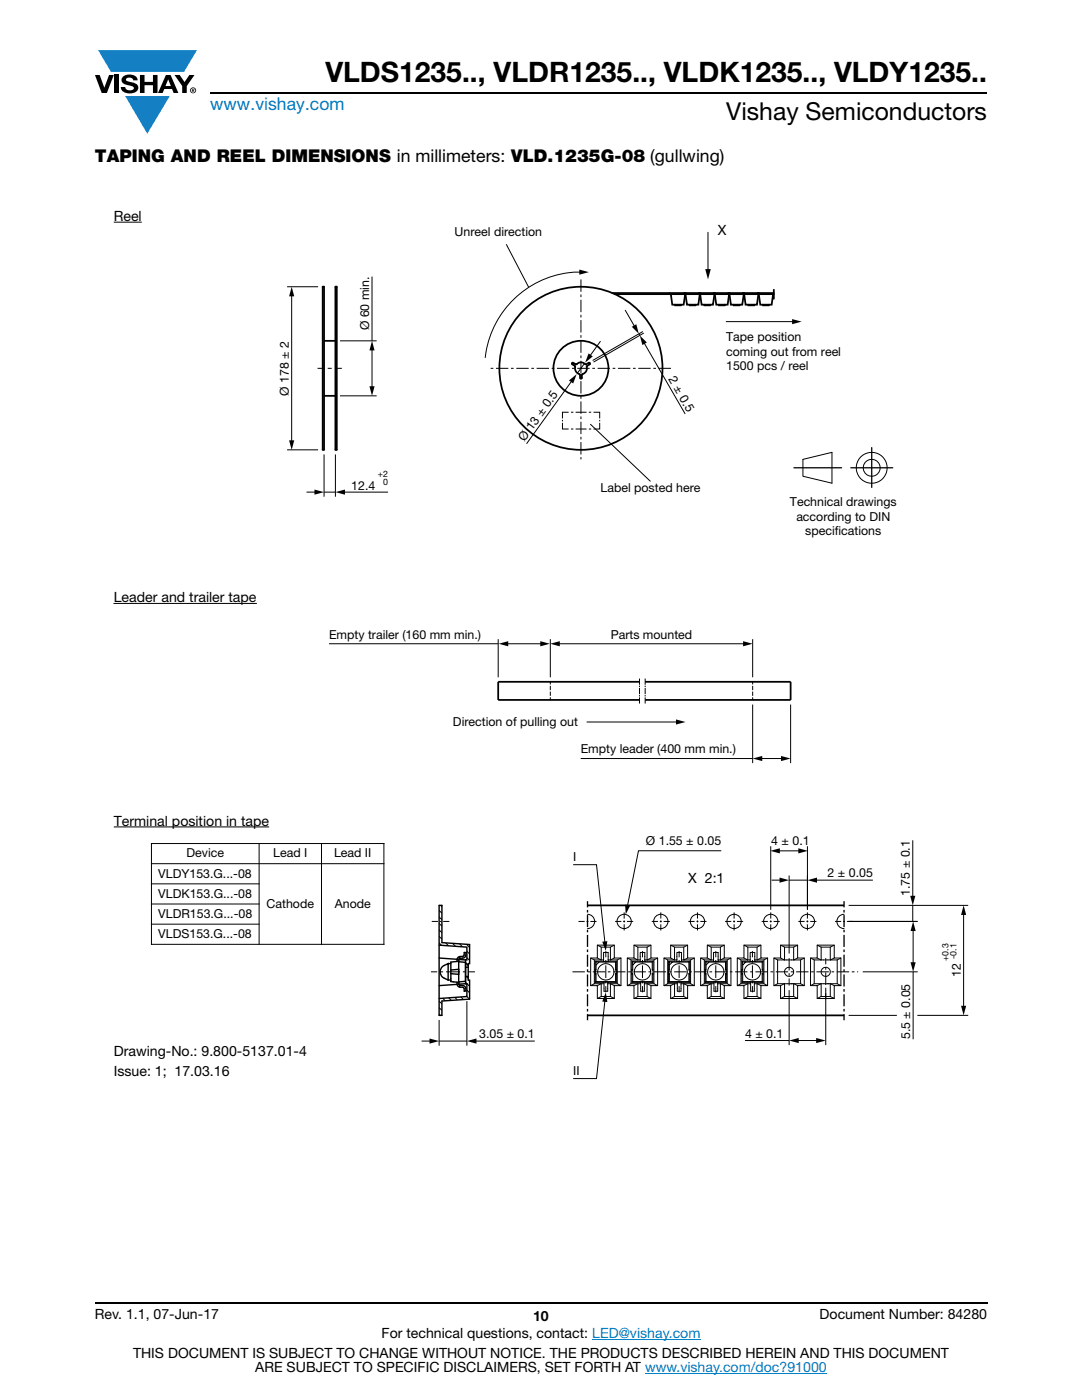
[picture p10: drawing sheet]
<svg xmlns="http://www.w3.org/2000/svg" width="216mm" height="279mm" viewBox="0 0 216 279" stroke-linecap="round" stroke-linejoin="round" font-family="sans-serif">
<g fill="#147fc3">
<path d="M19.6 10h19.7l-2.6 4.3h-1.1h-13.5z"/>
<path d="M25 19.2h8.9l-4.5 7.5z"/>
</g>
<g fill="#000">
<path d="M18.9 15h1l.9 2.5 1-2.5h.9l-1.4 3.6h-1zM22.9 15h.9v3.6h-.9zM24.6 15.3a2.1 2.1 0 0 1 2.8 .3l.1 .4h-.9a.79 .79 0 0 0-.7-.5 .79 .79 0 0 0-.8 .4l.3 .3 1 .2a1.08 1.08 0 0 1 1.2 1 1.08 1.08 0 0 1-1.1 1.2 1.73 1.73 0 0 1-2.4-1.2h.9a.96 .96 0 0 0 .8 .6 .96 .96 0 0 0 .9-.4 1.31 1.31 0 0 0-1.2-.6 1.03 1.03 0 0 1-1.1-.6 1.03 1.03 0 0 1 .2-1.1zM27.9 15h.9v1.3h1.7v-1.3h.9v3.6h-.9v-1.6h-1.7v1.6h-.9zM34.8 15h1.1l.9 1.4 1-1.4h1l-1.5 2.2v1.4h-.9v-1.4z"/>
<path d="M33.6 15.9l.5 1.3h-1.1zM33.1 15l-1.6 3.6h1l.3-.8h1.5l.3 .8h1l-1.6-3.6z"/>
<path d="M38.4 17.8h.2v.2h-.2zM38.3 17.7v.7h.1v-.3l.4 .3-.2-.3 .2-.2-.1-.2z"/>
<path d="M38.1 18a.46 .46 0 0 1 .9 0 .46 .46 0 0 1-.9 0zM37.9 18a.6 .6 0 0 0 1.2 0 .6 .6 0 0 0-1.2 0z"/>
</g>
<path d="M42 18.6h155M18.9 260h178.1" fill="none" stroke="#000" stroke-width=".36"/>
<path d="M118.2 267.3h21.5M128.7 274h36.3" fill="none" stroke="#007ec4" stroke-width=".2"/>
<path d="M22.7 41.7h170.5v173.6h-170.5z" fill="#fff"/>
<g fill="none" stroke="#000" stroke-width=".2">
<path d="M22.7 44.3h5.6zM57.3 57.2h6.2M58.2 58.8v29.4M74.2 55.2v12.8M101 48.8l4.5 8.6M115.9 54.3a19.2 19.2 0 0 0-19.1 17.1M141.3 46.4v7.7M63.4 73.5h1.2M67 73.5h1.2M67.8 79h7.4M67.8 68h7.4M74.2 69.6v7.8"/>
<path d="M114.2 75.9l-9.1 12.7M116.6 72.5l-1.4 2M119.8 68.1l-2.1 3M124.7 61.9l2 3.4M127.5 66.6l.2 .3M128.3 66.2l-10 5.7M128.4 68.3l8.3 14.3M128.5 66.5l-10.1 5.8M144.9 64.2h13.5M57.3 89.8h6.2M61.2 98.2h1.9M64.7 90.7v8.4"/>
<path d="M64.7 98.2h2.2M66.9 90.7v8.4M68.5 98.2h8.9M112.2 84.4v1.2h1.3M113.5 82.3h-1.3v1.2M117.8 84.7l12 11.3M118.4 82.3h1.3v1.2M119.7 84.4v1.2h-1.3M160.2 91.7l5.8-1.4v6.1l-5.8-1.4zM22.7 120.4h28.5zM65.7 128.5h33.7M99.4 127.6v7.6"/>
<path d="M101.1 128.5h7.1M109.8 127.6v7.6M109.8 136.1v.5M109.8 139.2v.5M111.4 128.5h37.2M127.6 135.4v1.3M127.6 139.2v1.2M128.7 135.4v1.3M128.7 139.2v1.2M150.2 136.1v.5M150.2 127.6v7.6M150.2 139.2v.5"/>
<path d="M115.9 151.4h34.3M117.1 144.1h18.1M150.2 140.6v11.7M151.7 151.4h4.5M157.8 140.6v11.7M22.7 165h31zM30.2 168.3h46.4v20.2h-46.4zM30.2 172.4h46.4M30.2 176.4h21.5M51.7 168.3v20.2M64.2 168.3v20.2M114.4 172.6h4.6l1.7 15.6"/>
<path d="M143.9 169.8h-16.5l-2.2 11.2M153.8 168.9v12.7M154 175.7h1.9M155.3 169.8h4.3M157.5 174.7v15.6M157.5 175.7h3.6M161.1 168.9v12.7M162.7 175.7h11.5M182.1 167.7v11.4M30.2 180.4h21.5M30.2 184.4h21.5M86 194h1.2"/>
<path d="M86.2 183.9h1.2M87.6 185.6l.6 .5M87.6 186.9l.6 .5M87.6 188.2l.5 .5M87.6 181.7l.6 .6M87.6 183l.6 .6M87.6 184.3l.6 .5M87.6 199.8l.6 .6M87.9 180.7l.3 .3M88.3 199.2l.5 .5M88.4 183.9h1.3M88.9 188.2l.6 .6"/>
<path d="M89.5 199.1l.6 .6M90.3 188.3l.6 .6M90.8 199l.5 .6M91.7 188.4l.6 .5M92 199l.5 .5M92.9 196l.8 .8M93 194.9l.4 .4M93.1 188.5l.6 .6M93.2 199.8v8.9M93.2 191.1l.5 .6M93.2 197.6l.5 .5M93.2 198.9l.5 .5"/>
<path d="M93.2 189.8l.5 .6M93.5 194h1.3M115.4 183.9h1.3M117.2 182.5a1.42 1.42 0 0 1 1.5 1.4 1.42 1.42 0 0 1-1.5 1.4M117.8 183.9h1.2M117.9 191.2l.7 .4h1.3M118.6 191.6v4.7l-.7 .4M118.6 196.3h1.9M118.8 191.8v4.3l.1-.2M118.8 196.1h1.7M118.8 193.6h.1l-.1-.2v1.1l.1-.2h-.1M118.9 192h.6l-.6 .6z"/>
<path d="M118.9 195.9h3.9M118.9 192.6v1M118.9 194.3v1.6M119.2 188.6l.8 .4v2.6M119.2 191.2l.7 .4M119.5 192h3.3M119.9 196.3l-.7 .4M119.9 191.6h.5M120 198.9h1.8M120 189h1.8M120 196.3v2.6l-.8 .4M120.4 191.8h-1.6l.1 .2"/>
<path d="M120.5 196h.8v1.8h-.8zM120.7 199.6l-1.7 15.7h-4.6M120.9 189.8v1.2M120.9 196.8v1.2M121.3 196l1.7 .1M121.3 196.3h.5M121.4 191.8h.1M121.4 191.6h.4M121.8 196.3v2.6M121.8 196.3h1.4l.7 .4h-1.3v2.6l-.8-.4M121.8 196.3l.8 .4M122.6 191.2l-.8 .4"/>
<path d="M122.6 188.6l-.8 .4v2.6M122.7 183.9h1.3M122.8 192v1.6M122.8 194.3v1.6M122.8 194.3h.2M122.8 193.6l.2-.2v.2zM122.8 195.9l.2 .2M123 193.6v.9l-.2-.2M123 191.8l-1.6 .1v-1.8h-1v1.8h1M123 191.8v1.6M123 191.8l-.2 .2M123 194.5v1.6"/>
<path d="M123.2 191.6v4.7M123.9 196.7v-5.5h-1.3v-2.6h-3.4v2.6h-1.3v5.5h1.3v2.6h3.4M123.9 191.2l-.7 .4h-1.4M124.5 182.1v1.2M124.5 184.5v1.2M125.1 183.9h1.2M125.2 191.2l.7 .4h1.3M125.9 191.6v4.7l-.7 .4M125.9 196.3h1.9M126.1 191.8v4.3l.2-.2M126.1 196.1h1.7M126.1 193.6h.2l-.2-.2v1.1l.2-.2h-.2"/>
<path d="M126.2 192h.6l-.5 .6zM126.3 192.6v1M126.3 194.3v1.6M126.3 195.9h3.8M126.5 188.6l.8 .4v2.6M126.5 191.2l.7 .4M126.5 196.7l.8-.4v2.6l-.8 .4M126.8 192h3.3M127.2 191.6h.5M127.3 189h1.8M127.7 191.8h-1.6l.1 .2M127.8 196h.8v1.8h-.8z"/>
<path d="M128.2 189.8v1.2M128.2 196.8v1.2M128.6 196l1.7 .1M128.6 196.3h.6M128.7 191.6h.5M128.7 191.8h.1M129.1 196.3v2.6M129.2 196.3h1.3l.7 .4h-1.3v2.6l-.8-.4h-1.8M129.2 196.3l.7 .4M129.9 191.2l-.7 .4M129.9 188.6l-.8 .4v2.6M130.1 183.9h1.2"/>
<path d="M130.1 194.3h.2M130.1 192v1.6M130.1 194.3v1.6M130.1 193.6l.2-.2v.2zM130.1 195.9l.2 .2M130.3 193.6v.9l-.2-.2M130.3 191.8l-1.6 .1v-1.8h-1v1.8h1M130.3 194.5h.1M130.3 191.8v1.6M130.3 194.5v1.6M130.3 191.8l-.2 .2M130.5 191.6v4.7"/>
<path d="M131.2 196.7v-5.5h-1.3v-2.6h-3.4v2.6h-1.3v5.5h1.3v2.6h3.4M131.2 191.2l-.7 .4h-1.3M131.9 182.1v1.2M131.9 184.5v1.2M132.4 183.9h1.3M132.5 191.2l.7 .4h1.4M133.2 191.6v4.7l-.7 .4M133.2 196.3h2M133.4 191.8v4.3l.2-.2M133.4 196.1h1.8M133.4 193.6h.2l-.2-.2v1.1l.2-.2h-.2M133.5 192h.7l-.6 .6z"/>
<path d="M133.6 195.9h3.9M133.6 192.6v1M133.6 194.3v1.6M133.8 188.6l.8 .4v2.6M133.8 191.2l.8 .4M134.2 192h3.3M134.6 191.6h.5M134.6 196.3l-.8 .4M134.6 198.9h1.8M134.6 189h1.8M134.6 196.3v2.6l-.8 .4M135.1 191.8h-1.7l.1 .2"/>
<path d="M135.2 196h.7v1.8h-.7zM135.5 189.8v1.2M135.5 196.8v1.2M135.9 196l1.7 .1M135.9 196.3h.6M136 191.6h.5M136 191.8h.1M136.4 196.3v2.6M136.5 196.3h1.3l.7 .4h-1.3v2.6l-.8-.4M136.5 196.3l.7 .4M137.2 191.2l-.7 .4M137.2 188.6l-.8 .4v2.6"/>
<path d="M137.4 183.9h1.2M137.5 193.6l.1-.2v.2zM137.5 195.9l.1 .2M137.5 194.3h.1M137.5 192v1.6M137.5 194.3v1.6M137.6 193.6v.9l-.1-.2M137.6 191.8l-1.6 .1v-1.8h-.9v1.8h.9M137.6 194.5h.1M137.6 191.8v1.6M137.6 194.5v1.6M137.6 191.8l-.1 .2"/>
<path d="M137.8 191.6v4.7M138.5 196.7v-5.5h-1.3v-2.6h-3.4v2.6h-1.3v5.5h1.3v2.6h3.4M138.5 191.2l-.7 .4h-1.3M139.2 182.1v1.2M139.2 184.5v1.2M139.7 183.9h1.3M139.8 191.2l.7 .4h1.4M140.5 191.6v4.7l-.7 .4M140.5 196.3h2M140.7 191.8v4.3l.2-.2M140.7 196.1h1.8M140.7 193.6h.2l-.2-.2v1.1l.2-.2h-.2"/>
<path d="M140.8 192h.7l-.6 .6zM140.9 195.9h3.9M140.9 192.6v1M140.9 194.3v1.6M141.1 188.6l.8 .4v2.6M141.1 191.2l.8 .4M141.5 192h3.3M141.9 191.6h.5M141.9 196.3l-.8 .4M141.9 198.9h1.9M141.9 189h1.8M141.9 196.3v2.6l-.8 .4"/>
<path d="M142.4 191.8h-1.7l.1 .2M142.5 196h.7v1.8h-.7zM142.8 189.8v1.2M142.8 196.8v1.2M143.2 196l1.7 .1M143.2 196.3h.6M143.3 191.6h.5M143.3 191.8h.1M143.7 196.3v2.6M143.8 196.3h1.3l.7 .4h-1.3v2.6l-.7-.4M143.8 196.3l.7 .4M144.5 191.2l-.7 .4"/>
<path d="M144.5 188.6l-.8 .4v2.6M144.7 183.9h1.2M144.8 195.9l.1 .2M144.8 194.3h.1M144.8 192v1.6M144.8 194.3v1.6M144.8 193.6l.1-.2v.2zM144.9 193.6v.9l-.1-.2M144.9 191.8l-1.6 .1v-1.8h-.9v1.8h.9M144.9 191.8v1.6M144.9 191.8l-.1 .2M144.9 194.5v1.6"/>
<path d="M145.1 191.6v4.7M145.8 196.7v-5.5h-1.3v-2.6h-3.4v2.6h-1.3v5.5h1.3v2.6h3.4M145.8 191.2l-.7 .4h-1.3M146.5 182.1v1.2M146.5 184.5v1.2M147.1 183.9h1.2M147.1 191.2l.8 .4h1.3M147.9 191.6v4.7l-.8 .4M147.9 196.3h1.9M148 191.8v4.3l.2-.2M148 196.1h1.8M148 193.6h.2l-.2-.2v1.1l.2-.2h-.2"/>
<path d="M148.2 192h.6l-.6 .6zM148.2 195.9h3.9M148.2 192.6v1M148.2 194.3v1.6M148.4 188.6l.8 .4v2.6M148.4 191.2l.8 .4M148.4 196.7l.8-.4v2.6l-.8 .4M148.8 192h3.3M149.2 191.6h.5M149.2 189h1.9M149.7 191.8h-1.7l.2 .2M149.8 196h.7v1.8h-.7z"/>
<path d="M150.1 189.8v1.2M150.1 196.8v1.2M150.5 196l1.7 .1M150.5 196.3h.6M150.6 191.6h.5M150.6 191.8h.1M151.1 196.3v2.6M151.1 196.3h1.3l.8 .4h-1.4v2.6l-.7-.4h-1.9M151.1 196.3l.7 .4M151.8 191.2l-.7 .4M151.8 188.6l-.7 .4v2.6M152 183.9h1.2"/>
<path d="M152.1 194.3h.1M152.1 192v1.6M152.1 194.3v1.6M152.1 193.6l.1-.2v.2zM152.1 195.9l.1 .2M152.2 193.6v.9l-.1-.2M152.2 191.8l-1.6 .1v-1.8h-.9v1.8h.9M152.2 194.5h.1M152.2 191.8v1.6M152.2 194.5v1.6M152.2 191.8l-.1 .2M152.4 191.6v4.7"/>
<path d="M153.2 196.7v-5.5h-1.4v-2.6h-3.4v2.6h-1.3v5.5h1.3v2.6h3.4M153.2 191.2l-.8 .4h-1.3M153.8 182.1v1.2M153.8 184.5v1.2M154.4 183.9h1.2M154.4 191.2l.8 .4h1.3M155.2 191.6v4.7l-.8 .4M155.2 196.3h3.2M155.8 188.6l.7 .4v2.6M155.8 191.2l.7 .4M156.5 191.6h1.9M156.5 196.3l-.7 .4"/>
<path d="M156.5 198.9h1.9M156.5 198.9l-.7 .4M156.5 196.3v2.6M156.5 189h1.9M157.5 197.6v11M158.4 196.3v2.6M158.4 196.3l.8 .4M158.4 196.3h1.3l.8 .4h-1.3v2.6l-.8-.4M159.2 191.2l-.8 .4M159.2 188.6l-.8 .4v2.6M159.3 183.9h1.2M159.7 191.6v4.7"/>
<path d="M160.5 196.7v-5.5h-1.3v-2.6h-3.4v2.6h-1.4v5.5h1.4v2.6h3.4M160.5 191.2l-.8 .4h-1.3M161.1 182.1v1.2M161.1 184.5v1.2M161.7 183.9h1.2M161.7 191.2l.8 .4h1.3M162.5 191.6v4.7l-.8 .4M162.5 196.3h3.2M163.1 188.6l.8 .4v2.6M163.1 191.2l.7 .4M163.8 191.6h1.9M163.8 196.3l-.7 .4"/>
<path d="M163.9 196.3v2.6M163.9 189h1.8M164.8 197.6v11M164.8 191.2v1.3M165.7 196.3v2.6M165.7 198.9h-1.9l-.7 .4M165.7 196.3l.8 .4M165.7 196.3h1.4l.7 .4h-1.3v2.6l-.8-.4M166.5 191.2l-.8 .4M166.5 188.6l-.8 .4v2.6M166.6 183.9h1.3M167.1 191.6v4.7"/>
<path d="M167.8 196.7v-5.5h-1.3v-2.6h-3.4v2.6h-1.4v5.5h1.4v2.6h3.4M167.8 191.2l-.7 .4h-1.4M168.4 182.5a1.42 1.42 0 0 0-1.4 1.4 1.42 1.42 0 0 0 1.4 1.4M169.3 180.7h23.9M172.1 193.9h11M182.1 180.7v3.2M182.2 185.5v6.9M182.2 193.9v13.5M183.1 183.9h-14.1M192.3 182.3v18.8M84.1 207.8h2M87.6 203.6v5.1"/>
<path d="M87.6 202.4l.3 .2M87.6 201.1l.6 .6M87.6 207.8h5.6M94.7 207.8h12M148.7 207.7h8.8M159 207.7h4.2M169.3 202.6h9.7M183 202.6h10.2"/>
<circle cx="173.9" cy="93.4" r="1.68"/>
<circle cx="173.9" cy="93.4" r="3.1"/>
<circle cx="120.9" cy="194" r="1.63"/>
<circle cx="124.5" cy="183.9" r="1.43"/>
<circle cx="128.2" cy="194" r="1.63"/>
<circle cx="131.9" cy="183.9" r="1.43"/>
<circle cx="135.5" cy="194" r="1.63"/>
<circle cx="139.2" cy="183.9" r="1.43"/>
<circle cx="142.8" cy="194" r="1.63"/>
<circle cx="146.5" cy="183.9" r="1.43"/>
<circle cx="150.1" cy="194" r="1.63"/>
<circle cx="153.8" cy="183.9" r="1.43"/>
<circle cx="157.5" cy="193.9" r=".91"/>
<circle cx="161.1" cy="183.9" r="1.43"/>
<circle cx="164.8" cy="193.9" r=".91"/>
</g>
<path d="M158.4 93.4h9.5M169.8 93.4h8.3M173.9 89.3v8" fill="none" stroke="#000" stroke-width=".25"/>
<g fill="none" stroke="#000" stroke-width=".35">
<path d="M64.4 57.2v32.6M64.7 57.2v32.6M66.9 57.2v32.6M67.2 57.2v32.6M122.2 58.5h32.2M122.7 58.7h31.7M133.9 58.7l.2 2.1h2.3l.3-2.1M136.8 58.7l.3 2.1h2.2l.3-2.1M139.7 58.7l.3 2.1h2.3l.3-2.1M142.6 58.7l.3 2.1h2.3l.3-2.1M145.6 58.7l.2 2.1h2.3l.3-2.1M148.5 58.7l.3 2.1h2.2l.3-2.1"/>
<path d="M151.4 58.7l.3 2.1h2.3l.3-2.1M154.4 57.8v.7M154.4 58.7v.1M154.4 58.9v.7M64.7 68h2.2M64.7 79h2.2M114.1 72.5l.2-.1 .7 .3a1.29 1.29 0 0 1 1.9 0l.7-.3 .1 .1v.2l-.6 .4a1.46 1.46 0 0 1-1 1.7v.7l-.2 .1-.1-.1-.1-.7a1.49 1.49 0 0 1-.9-1.7l-.7-.4zM134.7 60.8v.1h1.2v-.1M137.6 60.8v.1h1.2v-.1M140.5 60.8l.1 .1h1.1v-.1M143.4 60.8l.1 .1h1.1l.1-.1M146.4 60.8v.1h1.2v-.1"/>
<path d="M149.3 60.8v.1h1.2v-.1M152.2 60.8v.1h1.2v-.1M127.6 136.1h-28.2v3.6h28.2M128.7 136.1h29.1v3.6h-29.1M117.2 180.7h51.2M117.2 202.6h51.2"/>
<circle cx="115.9" cy="73.5" r="16.3"/>
<circle cx="115.9" cy="73.5" r="5.5"/>
</g>
<path d="M64.4 57.2h.3M66.9 57.2h.3M64.4 89.8h.3M66.9 89.8h.3" fill="none" stroke="#000" stroke-width=".4"/>
<g fill="#000">
<path d="M58.2 57.2l.5 1.9h-1zM115.6 53.8l1.9 .5-1.9 .5zM140.7 53.7h1.1l-.5 2.1zM73.7 77.1h1l-.5 1.9zM74.2 68l.5 1.9h-1zM113.5 75.9l1.6-1.2-.7 1.8zM117.4 70.5l.9 .6-1.6 1.3zM126.1 65.2l.9-.5 .5 1.9zM127.7 67l1.4 1.3-.9 .6zM158.1 63.7l1.9 .5-1.9 .5zM57.7 87.9h1l-.5 1.9zM62.7 97.7l2 .5-2 .5z"/>
<path d="M66.9 98.2l1.9-.5v1zM99.5 128.5l1.9-.5v1zM107.8 128l1.9 .5-1.9 .5zM109.8 128.5l1.9-.5v1zM148.3 128l1.9 .5-1.9 .5zM134.9 143.6l1.9 .5-1.9 .5zM150.2 151.4l1.9-.5v1zM155.8 150.9l2 .5-2 .5zM155.6 175.1l1.9 .6-1.9 .5zM153.7 169.8l1.9-.5v1zM159.3 169.3l1.9 .5-1.9 .5zM161.1 175.7l1.9-.6v1.1z"/>
<path d="M181.6 178.8h1l-.5 1.9zM120.2 187.9l1-.1-.3 2zM120.9 198l.3 2-1-.1zM124.7 180.5l1 .2-.8 1.8zM182.2 183.9l.5 1.9h-1zM181.7 192h1l-.5 2zM192.3 180.7l.5 1.9h-1zM85.7 207.3l1.9 .5-1.9 .5zM93.2 207.8l1.9-.5v1zM157.5 207.7l1.9-.6v1.1zM162.9 207.1l1.9 .6-1.9 .5zM191.8 200.7h1l-.5 1.9z"/>
</g>
<path d="M66.2 73.5h-1.2" fill="none" stroke="#000" stroke-width=".2" stroke-dasharray=".8 .8" stroke-linecap="butt"/>
<path d="M115.9 55.8v35.9M133.9 73.5h-36M114.2 194h57M120.9 195.2v-3.9M128.2 195.2v-3.9M135.5 195.2v-3.9M142.8 195.2v-3.9M150.1 195.2v-3.9M157.5 191.2v5.5M164.8 196.6v-3.9" fill="none" stroke="#000" stroke-width=".2" stroke-dasharray="2.5 .5 .5 .5" stroke-linecap="butt"/>
<path d="M113.9 82.3h.7M118 85.6h-.7M120.9 196.3v-.8M128.2 196.3v-.8M135.5 196.3v-.8M142.8 196.3v-.8M150.1 196.3v-.8M164.8 197.7v-.8" fill="none" stroke="#000" stroke-width=".2" stroke-dasharray=".5 .5" stroke-linecap="butt"/>
<path d="M114.9 82.3h3.3M117 85.6h-3.3" fill="none" stroke="#000" stroke-width=".2" stroke-dasharray="2.2 .5 .5 .5" stroke-linecap="butt"/>
<path d="M112.2 84.1v-.4M119.7 83.8v.4M88.1 183.9h-.5" fill="none" stroke="#000" stroke-width=".2" stroke-dasharray=".3 .3" stroke-linecap="butt"/>
<path d="M127.6 136.8v.4M128.7 136.8v.4" fill="none" stroke="#000" stroke-width=".2" stroke-dasharray=".3 .2" stroke-linecap="butt"/>
<path d="M127.6 137.3v1.8M128.7 137.3v1.8" fill="none" stroke="#000" stroke-width=".2" stroke-dasharray="1.3 .2 .3 .2" stroke-linecap="butt"/>
<path d="M109.8 136.9v2.1M150.2 136.9v2.1" fill="none" stroke="#000" stroke-width=".2" stroke-dasharray=".9 .3" stroke-linecap="butt"/>
<g fill="none" stroke="#000" stroke-width=".28">
<path d="M87.6 191.2l3.6 .2M87.6 188.6l5.6 .4v2.6h-.3M87.6 180.7h.6v7.4l5.5 .4v3.8h-.3v3.3h.3v3.8l-5.5 .4v2.8h-.6zM88.4 192.8l1-.5v3.3a1.7 1.7 0 0 1-1.5-2zM89.4 195.6l.6 .1M90 194.3l1.5 .2M90 192.2l-.6 .1M91.2 196l.1 .7a1.15 1.15 0 0 0 1.2 .4l.1 .7h.4l-.1-.7-.2-.3-1-.2-.1-.2M91.2 196.5l-3.6 .2M91.2 191.4l.4 .1M91.5 191.8l-1.5 .2v3.9l1.5 .2M91.5 191.9l1.4 .2"/>
<path d="M91.5 193.4l-1.5 .2M91.6 191.5l1.3 .1M91.6 191.5v4.9M91.6 191.5l.1-.2 1-.2 .2-.3 .1-.7h-.4v.6l-.3 .2a.97 .97 0 0 0-1 .3l-.1 .7M91.6 196.4l-.4 .1M91.7 190.9v.4M91.7 196.6v.4M92.9 196.3l-1.3 .1M92.9 195.8l-1.4 .2M92.9 192.2l.5 .5M92.9 196.3h.3v2.6l-5.6 .4M92.9 191.6v4.7"/>
<path d="M92.9 193h.5M92.9 194.9h.5"/>
</g>
<path d="M93 194h-.9" fill="none" stroke="#000" stroke-width=".2" stroke-dasharray=".6 .6" stroke-linecap="butt"/>
<path d="M91.8 194h-4.3" fill="none" stroke="#000" stroke-width=".2" stroke-dasharray="2.8 .6 .6 .6" stroke-linecap="butt"/>
<path d="M117.2 179.8v1.3M168.4 179.8v1.3M117.2 202.4v1.2M168.4 202.4v1.2" fill="none" stroke="#000" stroke-width=".26"/>
<path d="M117.2 181.6v.8M168.4 181.6v.8" fill="none" stroke="#000" stroke-width=".26" stroke-dasharray=".5 .5" stroke-linecap="butt"/>
<path d="M117.2 182.6v19.5M168.4 182.6v19.5" fill="none" stroke="#000" stroke-width=".26" stroke-dasharray="2.4 .5 .5 .5" stroke-linecap="butt"/>
<g fill="none" stroke="#000" stroke-width=".2" stroke-dasharray=".4 .4" stroke-linecap="butt">
<path d="M117.4 183.9h-.5M124.5 183.7v.6M124.7 183.9h-.5M131.9 183.7v.6M132 183.9h-.5M139.2 183.7v.6M139.4 183.9h-.6M146.5 183.7v.6M146.7 183.9h-.6M153.8 183.7v.6M154 183.9h-.6M161.1 183.7v.6"/>
<path d="M161.3 183.9h-.6M168.6 183.9h-.6"/>
</g>
<text font-size="5.6" x="64.9" y="16.4">VLDS1235.., VLDR1235.., VLDK1235.., VLDY1235..</text>
<text font-size="4.9" x="144.9" y="24">Vishay Semiconductors</text>
<text font-size="3.5" fill="#007ec4" x="42" y="21.9">www.vishay.com</text>
<text font-size="3.5" x="18.9" y="32.3">TAPING AND REEL DIMENSIONS in millimeters: VLD.1235G-08 (gullwing)</text>
<g font-size="2.8">
<text x="22.7" y="44.1">Reel</text>
<text x="143.2" y="47">X</text>
<text x="22.7" y="120.1">Leader and trailer tape</text>
<text x="22.7" y="164.7">Terminal position in tape</text>
<text x="137.3" y="176.3">X 2:1</text>
<text x="22.7" y="210.8">Drawing-No.: 9.800-5137.01-4</text>
<text x="22.7" y="214.6">I</text>
<text x="23.4" y="214.6">ssue: 1; 17.03.16</text>
<text x="18.9" y="263.3">Rev. 1.1, 07-Jun-17</text>
<text x="106.4" y="263.6">10</text>
<text x="163.6" y="263.3">Document Number: 84280</text>
<text x="76.2" y="267.1">For technical questions, contact: LED@vishay.com</text>
<text x="26.5" y="271">THIS DOCUMENT IS SUBJECT TO CHANGE WITHOUT NOTICE. THE PRODUCTS DESCRIBED HEREIN AND THIS DOCUMENT</text>
<text x="50.9" y="273.8">ARE SUBJECT TO SPECIFIC DISCLAIMERS, SET FORTH AT www.vishay.com/doc?91000</text>
</g>
<g font-size="2.5">
<text x="90.7" y="47">Unreel direction</text>
<text x="73.7" y="65.9" transform="rotate(-90 73.7 65.9)">Ø 60 min.</text>
<text x="144.9" y="68">Tape position</text>
<text x="144.9" y="71">coming out from reel</text>
<text x="133.3" y="75.7" transform="rotate(60 133.3 75.7)">2 ± 0.5</text>
<text x="144.9" y="73.9">1500 pcs / reel</text>
<text x="57.6" y="79" transform="rotate(-90 57.6 79)">Ø 178 ± 2</text>
<text x="104.7" y="88.1" transform="rotate(-54 104.7 88.1)">Ø 13 ± 0.5</text>
<text x="70.1" y="97.8">12.4</text>
<text x="119.8" y="98.2">Label posted here</text>
<text x="157.6" y="100.9">Technical drawings</text>
<text x="158.9" y="103.9">according to DIN</text>
<text x="160.7" y="106.9">specif</text>
<text x="166.6" y="106.9">ications</text>
<text x="65.7" y="127.6">Empty trailer (160 mm min.)</text>
<text x="121.9" y="127.6">Parts mounted</text>
<text x="90.4" y="144.9">Direction of pulling out</text>
<text x="115.9" y="150.4">Empty leader (400 mm min.)</text>
<text x="37.2" y="171.1">Device</text>
<text x="54.5" y="171.1">Lead I</text>
<text x="66.7" y="171.1">Lead II</text>
<text x="114.4" y="171.8">I</text>
<text x="128.9" y="168.7">Ø 1.55 ± 0.05</text>
<text x="153.9" y="168.7">4 ± 0.1</text>
<text x="31.6" y="175.1">VLDY153.G...-08</text>
<text x="31.6" y="179.2">VLDK153.G...-08</text>
<text x="165.1" y="175.1">2 ± 0.05</text>
<text x="181.6" y="178.8" transform="rotate(-90 181.6 178.8)">1.75 ± 0.1</text>
<text x="31.6" y="183.2">VLDR153.G...-08</text>
<text x="53.2" y="181.2">Cathode</text>
<text x="66.8" y="181.2">Anode</text>
<text x="31.6" y="187.2">VLDS153.G...-08</text>
<text x="191.7" y="195" transform="rotate(-90 191.7 195)">12</text>
<text x="95.6" y="207.2">3.05 ± 0.1</text>
<text x="148.7" y="207.1">4 ± 0.1</text>
<text x="181.6" y="207.4" transform="rotate(-90 181.6 207.4)">5.5 ± 0.05</text>
<text x="114.4" y="214.5">II</text>
</g>
<g font-size="1.8">
<text x="75.4" y="95.3">+2</text>
<text x="76.4" y="96.9">0</text>
<text x="189.3" y="191.8" transform="rotate(-90 189.3 191.8)">+0.3</text>
<text x="190.9" y="191.4" transform="rotate(-90 190.9 191.4)">-0.1</text>
</g>
</svg>
